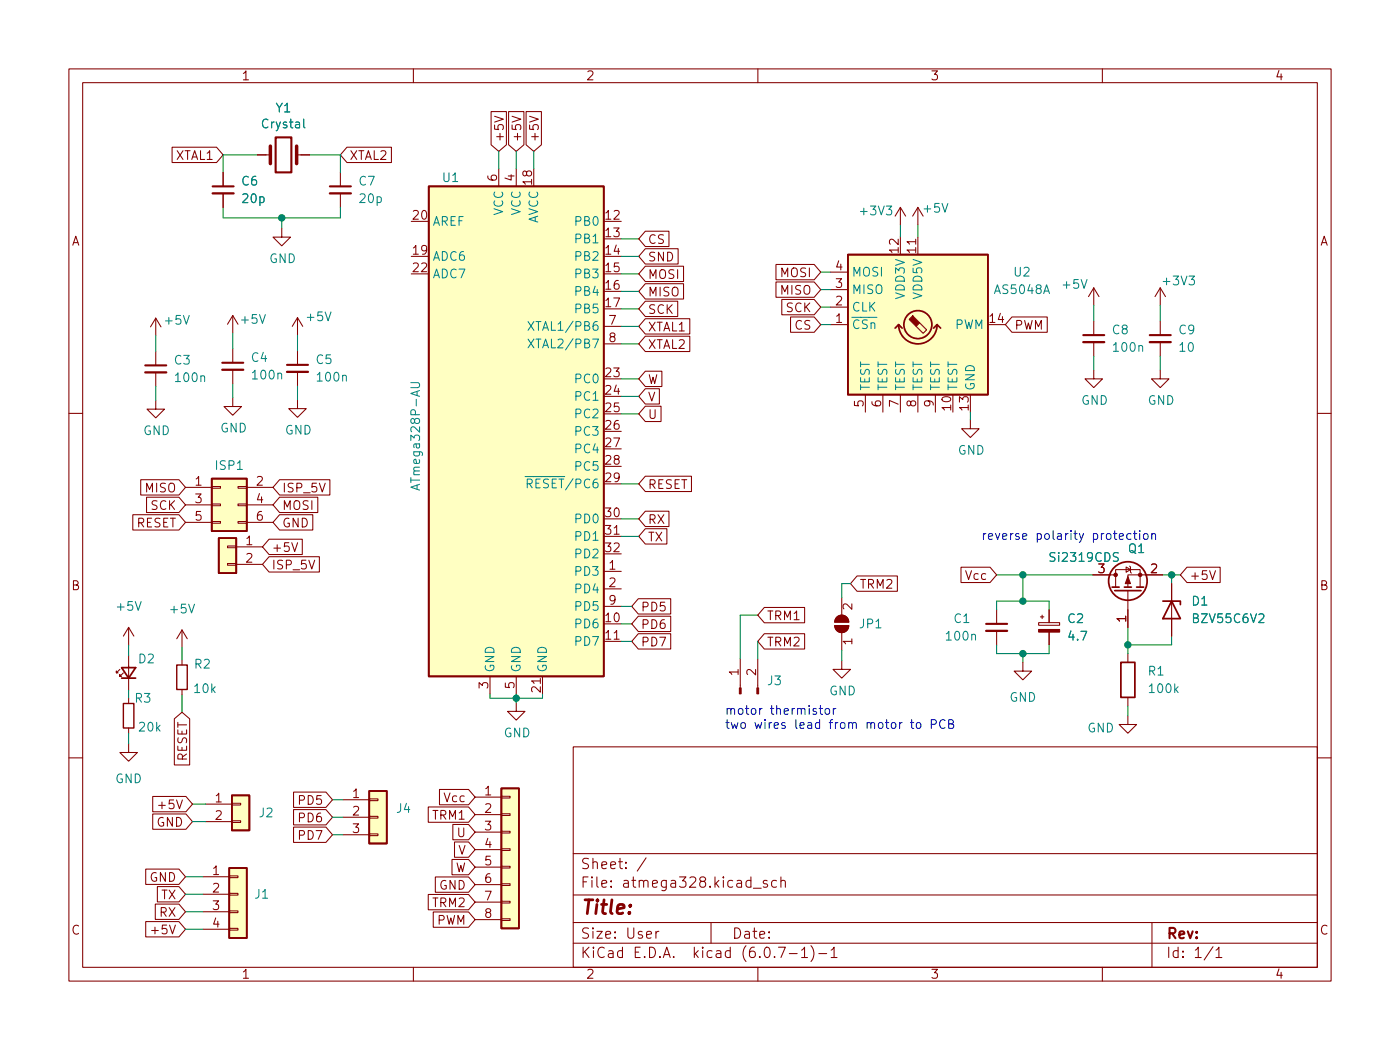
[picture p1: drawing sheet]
<svg xmlns="http://www.w3.org/2000/svg" width="203mm" height="152mm" viewBox="0 0 203 152" stroke-linecap="round" stroke-linejoin="round" font-family="sans-serif">
<g fill="none" stroke="#840000" stroke-width=".15">
<path d="M10 10h183.2v132.4h-183.2zM12 12h179.2v128.4h-179.2zM60 10v2M71.3 16.2h2.2v4.8l-1.1 1-1.1-1zM71.8 16.9l1.3 .4-1.3 .4M73.8 16.2h2.2v4.8l-1.1 1-1.1-1zM74.3 16.9l1.3 .4-1.3 .4M76.4 16.2h2.2v4.8l-1.1 1-1.1-1zM76.9 16.9l1.2 .4-1.2 .4M110 10v2M160 10v2M25 21.4h6.4l1 1.1-1 1.1h-6.4z"/>
<path d="M32.4 25v2.1M32.4 28.1v2M37.3 22.5h1.9M40.9 33.1v1.3h1.3l-1.3 1.3-1.3-1.3h1.3M43.1 22.5h1.9M49.4 25v2.1M49.4 28.1v2M50.4 21.4h6.4v2.2h-6.4l-1-1.1zM72.4 24.5v2.6M74.9 24.5v2.6M93.7 38.6h5.5v2.3h-5.5l-1-1.1zM93.7 33.6h3.4v2.2h-3.4l-1-1.1z"/>
<path d="M93.7 36.1h4.7v2.2h-4.7l-1-1.1zM112.6 38.4h5.6l.9 1.1-.9 1.1h-5.6zM120.5 39.5h2.6M130.7 30.1v2.5M130.7 30.1l-.8 1.3M130.7 30.1l.7 1.3M133.2 30.1v2.5M133.2 34.4v2.6M133.2 30.1l-.7 1.3M133.2 30.1l.8 1.3M10 60h2M22.6 58.1v1.3h1.3l-1.3 1.3-1.3-1.3h1.3"/>
<path d="M22.6 46.2v2.5M22.6 51v2M22.6 54.1v2M22.6 46.2l-.8 1.2M22.6 46.2l.8 1.2M33.8 57.7v1.3h1.3l-1.3 1.3-1.3-1.3h1.3M33.8 45.8v2.5M33.8 50.6v2.1M33.8 53.7v2M33.8 45.8l-.8 1.3M33.8 45.8l.7 1.3M43.2 58v1.3h1.2l-1.2 1.3-1.3-1.3h1.3"/>
<path d="M43.2 46.1l-.8 1.3M43.2 46.1v2.5M43.2 50.9v2.1M43.2 54v2M43.2 46.1l.7 1.3M87.6 47.4h2.6M87.6 49.9h2.6M93.7 56.4h2v2.2h-2l-1-1.1zM93.7 53.9h2.4v2.2h-2.4l-1-1.1zM93.7 59h2.2v2.2h-2.2l-1-1.1zM93.7 41.2h5.5v2.2h-5.5l-1-1.1zM93.7 48.8h6.4v2.2h-6.4l-1-1.1z"/>
<path d="M93.7 46.3h6.4v2.2h-6.4l-1-1.1zM93.7 43.7h4.7v2.2h-4.7l-1-1.1zM112.6 40.9h5.6l.9 1.1-.9 1.1h-5.6zM113.5 43.5h4.7l.9 1.1-.9 1.1h-4.7zM114.7 46h3.5l.9 1.1-.9 1.1h-3.5zM120.5 47.1h2.6M120.5 44.6h2.6M120.5 42h2.6M125.6 57.3v2.5M128.1 57.3v2.5M130.7 57.3v2.5M133.2 57.3v2.5"/>
<path d="M133.5 46.9l1 1-.5 .5-1-1M135.8 57.3v2.5M146.9 46h5.1v2.2h-5.1l-1-1.1zM158.7 53.7v1.3h1.3l-1.3 1.3-1.2-1.3h1.2M158.7 41.8l-.7 1.3M158.7 41.8v2.5M158.7 46.6v2M158.7 49.7v2M158.7 41.8l.8 1.3M168.4 53.7v1.3h1.3l-1.3 1.3-1.3-1.3h1.3M168.4 41.8v2.5M168.4 46.6v2"/>
<path d="M168.4 49.7v2M168.4 41.8l-.8 1.3M168.4 41.8l.8 1.3M191.2 60h2M19.3 74.7h6.7l.9 1.1-.9 1.1h-6.7zM20.4 69.6h5.6l.9 1.1-.9 1.2h-5.6zM21.3 72.2h4.7l.9 1.1-.9 1.1h-4.7zM26.9 70.7h3.8M26.9 73.3h3.8M26.9 75.8h3.8M30.7 75.7h1.3v.2h-1.3zM30.7 73.2h1.3v.2h-1.3z"/>
<path d="M30.7 70.6h1.3v.3h-1.3zM33 79.2h1.3v.3h-1.3zM34.3 79.4h3.8M34.5 75.7h1.3v.2h-1.3zM34.5 73.2h1.3v.2h-1.3zM34.5 70.6h1.3v.3h-1.3zM35.8 70.7h3.8M35.8 73.3h3.8M35.8 75.8h3.8M39.1 78.3h4.8v2.2h-4.8l-1-1.1zM40.6 69.6h7.3v2.3h-7.3l-1-1.2zM40.6 74.7h4.8v2.2h-4.8l-1-1.1z"/>
<path d="M40.6 72.2h5.5v2.2h-5.5l-1-1.1zM42.3 78.8l.5 1.2 .4-1.2M87.6 77.9h2.6M93.7 76.7h3.1v2.3h-3.1l-1-1.1zM93.7 74.2h3.4v2.2h-3.4l-1-1.1zM93.7 69.1h6.7v2.2h-6.7l-1-1.1zM140.8 61v1.2h1.3l-1.3 1.3-1.2-1.3h1.2M17.4 97.2l-.5 .5v-.3v.3h.2M17.9 97.7l-.5 .5v-.3v.3h.3M18.7 91.1l-.8 1.2M18.7 91.1v2.5M18.7 95.1v5.1"/>
<path d="M18.7 91.1l.7 1.2M26.4 91.4l-.7 1.3M26.4 91.4v2.6M26.4 95.8v.7M26.4 91.4l.8 1.3M33 81.8h1.3v.2h-1.3zM34.3 81.9h3.8M39.1 80.8h7.3v2.2h-7.3l-1-1.1zM71.1 98.2v2.5M74.9 98.2v2.5M78.7 98.2v2.5M87.6 82.9h2.6"/>
<path d="M87.6 93.1h2.6M87.6 85.5h2.6M87.6 88h2.6M92.6 89.4h4.7v2.3h-4.7l-.9-1.1zM92.6 86.9h4.7v2.2h-4.7l-.9-1.1zM92.6 92h4.7v2.2h-4.7l-.9-1.1zM107.4 95.6v4.2M110 95.6v4.2M110.9 88.2h5.9v2.2h-5.9l-.9-1.1zM110.9 92h5.9v2.2h-5.9l-.9-1.1zM121.2 90.8h2a1.02 1.02 0 0 1-1 1 1.02 1.02 0 0 1-1-1zM121.2 90.3a1.02 1.02 0 0 1 1-1 1.02 1.02 0 0 1 1 1"/>
<path d="M121.2 90.3h2M122.2 95.9v1.3h1.2l-1.2 1.2-1.3-1.2h1.3M122.2 86.7v2.6M122.2 91.8v2.6M124.4 83.6h5.8v2.2h-5.8l-1-1.1zM139.5 82.3h4.2l1 1.1-1 1.2h-4.2zM144.7 88.5v2.1M144.7 91.6v2M148.5 96.1v1.3h1.2l-1.2 1.3-1.3-1.3h1.3M150.7 90.4h3.1v.4h-3.1zM151 89.5h.5M151.3 89.3v.5"/>
<path d="M152.3 88.5v1.9M152.3 91.7v1.9M158.6 83.4h3.3M161.9 85.2v-2.5h3.6v2.5M163.4 82.3l.7 .4-.7 .4zM163.7 85.7v5.4M163.7 94.9v1.2M164 82.2l.1 .1v.8l.1 .1M168.8 83.4h-5.1v1.8M170.1 84.7v7.6M172.3 82.3h4.8v2.3h-4.8l-1-1.2zM175.6 82.8l.4 1.3 .4-1.3"/>
<path d="M10 110h2M18.7 108v1.2h1.2l-1.2 1.3-1.3-1.3h1.3M18.7 101.3v.8M18.7 105.7v.7M22.2 115.6h4.8l.9 1.1-.9 1.1h-4.8zM22.2 118.1h4.8l.9 1.2-.9 1.1h-4.8zM25.3 104.3l1.1-.9 1.1 .9v6.7h-2.2zM26.4 100.1v.7M29.8 116.7h3.9M29.8 119.3h3.9M33.7 119.1h1.2v.3h-1.2zM33.7 116.6h1.2v.2h-1.2z"/>
<path d="M42.6 115h4.7l1 1.1-1 1.1h-4.7zM42.6 117.5h4.7l1 1.1-1 1.1h-4.7zM49.8 116.1h3.8M49.8 118.6h3.8M53.6 118.5h1.3v.2h-1.3zM53.6 116h1.3v.2h-1.3zM62.2 117.1h5.8l1 1.1-1 1.1h-5.8zM63.8 114.6h4.2l1 1.1-1 1.1h-4.2zM65.7 119.7h2.3l1 1.1-1 1.1h-2.3zM69 115.7h3.8M69 118.2h3.8M72.8 118.1h1.2v.3h-1.2z"/>
<path d="M72.8 115.6h1.2v.2h-1.2zM74.9 102v1.3h1.3l-1.3 1.2-1.2-1.2h1.2M83.2 108.4h108v32h-108zM163.7 103.9v1.3h1.3l-1.3 1.2-1.3-1.2h1.3M163.7 101.2v1.3M191.2 110h2M21.1 133.8h4.9l.9 1.1-.9 1.1h-4.9zM21.1 126.1h4.9l.9 1.2-.9 1.1h-4.9zM22.5 131.2h3.5l.9 1.1-.9 1.1h-3.5zM22.8 128.7h3.2l.9 1.1-.9 1.1h-3.2zM29.5 127.3h3.8M29.5 129.8h3.8"/>
<path d="M29.5 132.3h3.8M29.5 134.9h3.8M33.3 134.7h1.2v.3h-1.2zM33.3 132.2h1.2v.3h-1.2zM33.3 129.7h1.2v.2h-1.2zM33.3 127.1h1.2v.3h-1.2zM42.6 120h4.7l1 1.2-1 1.1h-4.7zM49.8 121.2h3.8M53.6 121h1.3v.3h-1.3zM62.2 129.8h5.8l1 1.1-1 1.1h-5.8zM62.9 132.4h5.1l1 1.1-1 1.1h-5.1zM63.2 127.3h4.8l1 1.1-1 1.1h-4.8z"/>
<path d="M65.6 124.7h2.4l1 1.2-1 1.1h-2.4zM66 122.2h2l1 1.1-1 1.1h-2zM69 120.8h3.8M69 123.3h3.8M69 125.9h3.8M69 128.4h3.8M69 130.9h3.8M69 133.5h3.8M72.8 133.4h1.2v.2h-1.2zM72.8 130.8h1.2v.3h-1.2zM72.8 128.3h1.2v.2h-1.2zM72.8 125.7h1.2v.3h-1.2z"/>
<path d="M72.8 123.2h1.2v.2h-1.2zM72.8 120.7h1.2v.2h-1.2zM83.2 136.9h108M83.2 133.9h108M83.2 129.9h108M83.2 123.9h108M93.8 124.5l-1.3 1.9M95.2 135.2v1M95.6 135.2h-.3l-.1 .3M103.2 133.9v3M109.3 128.9h1.2M111.3 127.9l-.3-.1-.2 .2v.2l.5 .2v.3h-.5"/>
<path d="M112.7 127.9l-.4-.1-.3 .3v.4l.1 .2h.6M113 137.5h1l-.7 1.5M113.3 127.9a.37 .37 0 0 1 .7 .1v.8M113.3 127.3v1.5M114.6 138.4h1.1M116.3 137.9l.5-.4v1.5M116.3 139h.9M117.7 137.3a1.72 1.72 0 0 1 0 2.2M118.8 138.4h1.2M120.6 137.9l.5-.4v1.5M120.6 139h.9M167.2 133.9v6.5"/>
<path d="M176.1 137.4l-1.3 1.9M176.5 137.9l.4-.4v1.5M176.5 139h.8M60 140.4v2M110 140.4v2M160 140.4v2"/>
</g>
<g fill="#ffffc2" stroke="#ffffc2" stroke-width=".15">
<path d="M62.2 27.1h25.4v71.1h-25.4z"/>
<path d="M30.7 69.5h5.1v7.6h-5.1z"/>
<path d="M31.7 78.1h2.6v5.1h-2.6z"/>
<path d="M53.6 114.8h2.5v7.6h-2.5z"/>
<path d="M123.1 37h20.3v20.3h-20.3z"/>
<path d="M33.7 115.4h2.5v5.1h-2.5z"/>
<path d="M72.8 114.4h2.5v20.3h-2.5z"/>
<path d="M33.3 126h2.5v10.1h-2.5z"/>
</g>
<g fill="none" stroke="#840000" stroke-width=".25">
<path d="M62.2 27.1h25.4v71.1h-25.4zM123.1 37h20.3v20.3h-20.3zM130.4 47.1a2.79 2.79 0 0 0 2.8 2.8 2.79 2.79 0 0 0 2.8-2.8M130.4 47.1l-.5 .5M130.4 47.1l.5 .5M136 47.1l-.5 .5M136 47.1l.5 .5M30.7 69.5h5.1v7.6h-5.1zM31.7 78.1h2.6v5.1h-2.6zM17.7 96.9h2l-1 1.5zM17.7 98.4h2M161.4 85.2h1"/>
<path d="M161.8 85.7h3.8M162.7 96.1h2v5.1h-2zM163.2 85.2h1M165 85.2h1M168.8 87.2h2.5v.6M170.1 87.2l1.2 2.6h-2.5zM33.7 115.4h2.5v5.1h-2.5zM53.6 114.8h2.5v7.6h-2.5zM72.8 114.4h2.5v20.3h-2.5zM33.3 126h2.5v10.1h-2.5z"/>
<circle cx="133.2" cy="47.1" r="2.03"/>
<circle cx="163.7" cy="84.3" r="2.79"/>
</g>
<path d="M44.1 17.3v1.1l.2 .2M59.6 55.5h1.1l.2 .3-.1 .3-.1 .2h-1.1M76.6 46.7l.9 1.2M76.6 49.2l.9 1.3M77.5 46.7l-.9 1.2M77.5 49.2l-.9 1.3M60.5 70.4v.6M60.9 70.3l-1.3 .4 1.3 .4" fill="none" stroke="#008484" stroke-width=".15"/>
<path d="M30.9 28.1h3M47.9 28.1h3M21.1 54.1h3M32.3 53.7h3M41.7 54h3M157.2 49.7h3.1M166.9 49.7h3M143.1 91.6h3.1" fill="none" stroke="#840000" stroke-width=".33"/>
<path d="M40 19.9h2.3v5.1h-2.3zM30.9 27.1h3M47.9 27.1h3M21.1 53h3M32.3 52.7h3M41.7 53h3M157.2 48.6h3.1M166.9 48.6h3M143.1 90.6h3.1" fill="none" stroke="#840000" stroke-width=".3"/>
<path d="M39.2 21.2v2.5M43.1 21.2v2.5" fill="none" stroke="#840000" stroke-width=".51"/>
<g fill="#840000" stroke="#840000" stroke-width=".15">
<path d="M109.9 99.8h.2v.9h-.2z"/>
<path d="M107.3 99.8h.3v.9h-.3z"/>
<path d="M121.2 90.8h2a1.02 1.02 0 0 1-1 1 1.02 1.02 0 0 1-1-1z"/>
<path d="M121.5 89.6a1.02 1.02 0 0 1 1.1-.2 1.02 1.02 0 0 1 .6 .9h-2l.1-.4z"/>
<path d="M132.5 45.8l1 1.1-.5 .5-1-1 .5-.6 .1 .2z"/>
<path d="M163.7 83.7l.4 1h-.8z"/>
<path d="M150.7 91.4h3.1v.3h-3.1z"/>
<circle cx="165.5" cy="83.4" r=".25"/>
<circle cx="161.9" cy="83.4" r=".25"/>
</g>
<path d="M25.7 96.5h1.5v3.6h-1.5zM17.9 102.1h1.5v3.6h-1.5z" fill="none" stroke="#840000" stroke-width=".2"/>
<g fill="none" stroke="#0000c2" stroke-width=".15">
<path d="M164.2 77.5l-.4-.1-.3 .3v.4l.2 .1h.5M164.5 77.4h.5M164.7 77v1.1l.3 .2M165.4 77v.1M165.4 77.4v.9M166.1 77.5l.3-.1 .2 .3v.4l-.2 .2-.3-.1-.1-.1v-.4zM167.2 77.6l.2-.2 .3 .1v.8M167.2 77.4v.9M118.9 102.8h.5M119.1 102.4v1.1l.3 .2M119.9 102.9l.3-.1 .2 .3v.3l-.2 .3-.3-.1-.2-.2v-.3zM121 102.8v.9"/>
<path d="M121.3 102.8l-.2 .1-.1 .2M132.1 104.9h.5M132.3 104.5v1l.3 .2M133.1 104.9h.3l.3 .2v.4l-.3 .2h-.3l-.1-.2v-.4zM135.2 105.1h.6l.1-.2-.1-.3-.1-.1h-.5v1.2M137.2 104.6a.51 .51 0 0 0-.7 0 .51 .51 0 0 0-.1 .6 .48 .48 0 0 0 .2 .5 .48 .48 0 0 0 .6-.1M137.7 105.1l.6-.1 .1-.2-.1-.3h-.6v1.2h.5l.2-.2a.33 .33 0 0 0-.3-.4"/>
</g>
<g fill="none" stroke="#008400" stroke-width=".15">
<path d="M32.4 30.1v1.5h17v-1.5M37.3 22.5h-4.9v2.5M40.9 31.6v1.5M45 22.5h4.4v2.5M72.4 22v2.5M74.9 22v2.5M77.5 22v2.5M90.2 39.8h2.5M90.2 37.2h2.5M90.2 34.7h2.5M119.1 39.5h1.4M130.7 32.6v1.8"/>
<path d="M133.2 32.6v1.8M22.6 48.7v2.3M22.6 56.1v2M33.8 48.3v2.3M33.8 55.7v2M43.2 48.6v2.3M43.2 56v2M90.2 42.3h2.5M90.2 47.4h2.5M90.2 44.8h2.5M90.2 49.9h2.5M90.2 57.5h2.5"/>
<path d="M90.2 55h2.5M119.1 47.1h1.4M119.1 42h1.4M119.1 44.6h1.4M140.8 59.8v1.2M158.7 44.3v2.3M158.7 51.7v2M168.4 44.3v2.3M168.4 51.7v2M90.2 77.9h2.5M90.2 60.1h2.5M90.2 70.2h2.5"/>
<path d="M90.2 75.3h2.5M18.7 93.6v1.5M26.4 94v1.8M90.2 88h1.5M90.2 90.6h1.5M90.2 93.1h1.5M110 89.3h-2.6v6.3M110 93.1v2.5M122.2 94.4v1.5M123.4 84.7h-1.2v2M144.7 88.5v-1.3h7.6v1.3M144.7 93.6v1.3h7.6v-1.3"/>
<path d="M144.7 83.4h13.9M148.5 83.4v3.8M148.5 94.9v1.2M163.7 91.1v3.8M168.8 83.4h2.5M170.1 92.3v1.3h-6.4M170.1 83.4v1.3M18.7 100.2v1.1M18.7 106.4v1.6M26.4 100.8v2.6M27.9 116.7h1.9M27.9 119.3h1.9"/>
<path d="M48.3 116.1h1.5M48.3 118.6h1.5M71.1 100.7v.6h7.6v-.6M74.9 100.7v1.3M163.7 102.5v1.4M26.9 132.3h2.6M26.9 129.8h2.6M26.9 134.9h2.6M26.9 127.3h2.6M48.3 121.2h1.5"/>
</g>
<g fill="#008400" stroke="#008400" stroke-width=".15">
<circle cx="163.7" cy="93.6" r=".46"/>
<circle cx="148.5" cy="87.2" r=".46"/>
<circle cx="148.5" cy="83.4" r=".46"/>
<circle cx="148.5" cy="94.9" r=".46"/>
<circle cx="170.1" cy="83.4" r=".46"/>
<circle cx="74.9" cy="101.3" r=".46"/>
<circle cx="40.9" cy="31.6" r=".46"/>
</g>
<text font-size="2.8" fill="#840000" x="84.2" y="132.7">Title:</text>
<g font-size="2.1" fill="#840000">
<text x="84.2" y="128.9">File: atmega328.kicad_sch</text>
<text x="84.2" y="126.2">Sheet: /</text>
<text x="84.2" y="136.2">Size: User</text>
<text x="106.2" y="136.2">Date:</text>
<text x="169.2" y="136.2">Rev:</text>
<text x="84.2" y="139">KiCad E.D.A. kicad (6.0.7-1)-1</text>
<text x="169.2" y="139">Id: 1/1</text>
</g>
<g font-size="1.8" fill="#840000">
<text x="35" y="11.6">1</text>
<text x="85" y="11.6">2</text>
<text x="135" y="11.6">3</text>
<text x="185" y="11.6">4</text>
<text x="25.5" y="23.2">XTAL1</text>
<text x="50.7" y="23.2">XTAL2</text>
<text x="73.1" y="20.7" transform="rotate(-90 73.1 20.7)">+5V</text>
<text x="75.7" y="20.7" transform="rotate(-90 75.7 20.7)">+5V</text>
<text x="78.2" y="20.7" transform="rotate(-90 78.2 20.7)">+5V</text>
<text x="72.1" y="26.3" transform="rotate(-90 72.1 26.3)">6</text>
<text x="74.7" y="26.3" transform="rotate(-90 74.7 26.3)">4</text>
<text x="77.2" y="26.8" transform="rotate(-90 77.2 26.8)">18</text>
<text x="10.3" y="35.6">A</text>
<text x="60" y="31.9">20</text>
<text x="87.9" y="31.9">12</text>
<text x="87.9" y="34.4">13</text>
<text x="94" y="35.4">CS</text>
<text x="191.5" y="35.6">A</text>
<text x="60" y="37">19</text>
<text x="60" y="39.5">22</text>
<text x="87.9" y="37">14</text>
<text x="87.9" y="39.5">15</text>
<text x="94" y="40.5">MOSI</text>
<text x="94" y="37.9">SND</text>
<text x="113.3" y="40.2">MOSI</text>
<text x="121.3" y="41.8">3</text>
<text x="121.3" y="39.2">4</text>
<text x="130.4" y="36.7" transform="rotate(-90 130.4 36.7)">12</text>
<text x="133" y="36.7" transform="rotate(-90 133 36.7)">11</text>
<text x="87.9" y="42">16</text>
<text x="87.9" y="44.6">17</text>
<text x="88.4" y="47.1">7</text>
<text x="94" y="43">MISO</text>
<text x="94" y="45.6">SCK</text>
<text x="113.3" y="42.8">MISO</text>
<text x="114.1" y="45.3">SCK</text>
<text x="115.4" y="47.8">CS</text>
<text x="121.3" y="46.9">1</text>
<text x="121.3" y="44.3">2</text>
<text x="143.7" y="46.9">14</text>
<text x="147.2" y="47.8">PWM</text>
<text x="88.4" y="49.7">8</text>
<text x="94" y="50.6">XTAL2</text>
<text x="94" y="48.1">XTAL1</text>
<text x="87.9" y="54.7">23</text>
<text x="87.9" y="57.3">24</text>
<text x="87.9" y="59.8">25</text>
<text x="94" y="58.3">V</text>
<text x="94" y="55.7">W</text>
<text x="125.3" y="59" transform="rotate(-90 125.3 59)">5</text>
<text x="127.9" y="59" transform="rotate(-90 127.9 59)">6</text>
<text x="130.4" y="59" transform="rotate(-90 130.4 59)">7</text>
<text x="133" y="59" transform="rotate(-90 133 59)">8</text>
<text x="135.5" y="59" transform="rotate(-90 135.5 59)">9</text>
<text x="138" y="59.5" transform="rotate(-90 138 59.5)">10</text>
<text x="140.6" y="59.5" transform="rotate(-90 140.6 59.5)">13</text>
<text x="87.9" y="62.4">26</text>
<text x="87.9" y="64.9">27</text>
<text x="94" y="60.8">U</text>
<text x="21.1" y="71.5">MISO</text>
<text x="28.3" y="70.5">1</text>
<text x="37.2" y="70.5">2</text>
<text x="40.9" y="71.5">ISP_5V</text>
<text x="87.9" y="67.4">28</text>
<text x="87.9" y="70">29</text>
<text x="94" y="71">RESET</text>
<text x="19.8" y="76.5">RESET</text>
<text x="21.9" y="74">SCK</text>
<text x="28.3" y="73">3</text>
<text x="28.3" y="75.6">5</text>
<text x="37.2" y="73">4</text>
<text x="37.2" y="75.6">6</text>
<text x="40.9" y="76.5">GND</text>
<text x="40.9" y="74">MOSI</text>
<text x="87.9" y="75.1">30</text>
<text x="87.9" y="77.6">31</text>
<text x="94" y="76">RX</text>
<text x="35.7" y="79.1">1</text>
<text x="35.7" y="81.7">2</text>
<text x="39.4" y="80.1">+5V</text>
<text x="39.4" y="82.6">ISP_5V</text>
<text x="87.9" y="80.1">32</text>
<text x="88.4" y="82.7">1</text>
<text x="94" y="78.6">TX</text>
<text x="159.4" y="83.2">3</text>
<text x="167" y="83.2">2</text>
<text x="10.3" y="85.7">B</text>
<text x="88.4" y="85.2">2</text>
<text x="88.4" y="87.8">9</text>
<text x="93" y="88.7">PD5</text>
<text x="123.7" y="88.5" transform="rotate(-90 123.7 88.5)">2</text>
<text x="124.7" y="85.4">TRM2</text>
<text x="140.2" y="84.2">Vcc</text>
<text x="172.6" y="84.2">+5V</text>
<text x="191.5" y="85.7">B</text>
<text x="87.9" y="90.3">10</text>
<text x="87.9" y="92.8">11</text>
<text x="93" y="91.3">PD6</text>
<text x="93" y="93.8">PD7</text>
<text x="111.3" y="90">TRM1</text>
<text x="111.3" y="93.8">TRM2</text>
<text x="123.7" y="93.6" transform="rotate(-90 123.7 93.6)">1</text>
<text x="163.4" y="90.3" transform="rotate(-90 163.4 90.3)">1</text>
<text x="70.9" y="99.9" transform="rotate(-90 70.9 99.9)">3</text>
<text x="74.7" y="99.9" transform="rotate(-90 74.7 99.9)">5</text>
<text x="78.5" y="100.4" transform="rotate(-90 78.5 100.4)">21</text>
<text x="107.2" y="98" transform="rotate(-90 107.2 98)">1</text>
<text x="109.7" y="98" transform="rotate(-90 109.7 98)">2</text>
<text x="27.1" y="110.5" transform="rotate(-90 27.1 110.5)">RESET</text>
<text x="22.7" y="120">GND</text>
<text x="23.5" y="117.4">+5V</text>
<text x="31.3" y="116.5">1</text>
<text x="31.3" y="119">2</text>
<text x="43.5" y="116.8">PD5</text>
<text x="43.5" y="119.3">PD6</text>
<text x="51.2" y="115.8">1</text>
<text x="51.2" y="118.4">2</text>
<text x="62.9" y="119">TRM1</text>
<text x="64.5" y="116.4">Vcc</text>
<text x="70.4" y="115.4">1</text>
<text x="70.4" y="118">2</text>
<text x="43.5" y="121.9">PD7</text>
<text x="51.2" y="120.9">3</text>
<text x="66.4" y="121.5">U</text>
<text x="66.5" y="124">V</text>
<text x="70.4" y="120.5">3</text>
<text x="70.4" y="123.1">4</text>
<text x="70.4" y="125.6">5</text>
<text x="21.7" y="128">GND</text>
<text x="23.4" y="130.5">TX</text>
<text x="30.9" y="127">1</text>
<text x="30.9" y="129.5">2</text>
<text x="62.9" y="131.7">TRM2</text>
<text x="63.8" y="129.1">GND</text>
<text x="66" y="126.6">W</text>
<text x="70.4" y="128.1">6</text>
<text x="70.4" y="130.7">7</text>
<text x="10.3" y="135.6">C</text>
<text x="22.5" y="135.6">+5V</text>
<text x="23.2" y="133.1">RX</text>
<text x="30.9" y="132.1">3</text>
<text x="30.9" y="134.6">4</text>
<text x="63.4" y="134.2">PWM</text>
<text x="70.4" y="133.2">8</text>
<text x="191.5" y="135.6">C</text>
<text x="35" y="142.1">1</text>
<text x="85" y="142.1">2</text>
<text x="135" y="142.1">3</text>
<text x="185" y="142.1">4</text>
</g>
<g font-size="1.8" fill="#008484">
<text x="40.1" y="16.3">Y1</text>
<text x="38.1" y="18.6">Crystal</text>
<text x="35.1" y="26.9">C6</text>
<text x="35.3" y="29.5">20p</text>
<text x="52.1" y="26.9">C7</text>
<text x="52.3" y="29.5">20p</text>
<text x="64.3" y="26.4">U1</text>
<text x="62.7" y="32.8">AREF</text>
<text x="73" y="31.3" transform="rotate(-90 73 31.3)">VCC</text>
<text x="75.6" y="31.3" transform="rotate(-90 75.6 31.3)">VCC</text>
<text x="78.1" y="32.6" transform="rotate(-90 78.1 32.6)">AVCC</text>
<text x="83.7" y="32.8">PB0</text>
<text x="83.7" y="35.3">PB1</text>
<text x="125" y="31.2">+3V3</text>
<text x="134.2" y="30.9">+5V</text>
<text x="39.1" y="38.2">GND</text>
<text x="62.7" y="37.8">ADC6</text>
<text x="62.7" y="40.4">ADC7</text>
<text x="83.7" y="37.8">PB2</text>
<text x="83.7" y="40.4">PB3</text>
<text x="123.6" y="40.1">MOSI</text>
<text x="147.2" y="40.1">U2</text>
<text x="154.4" y="41.9">+5V</text>
<text x="169" y="41.4">+3V3</text>
<text x="24.1" y="47.1">+5V</text>
<text x="35.1" y="47">+5V</text>
<text x="44.6" y="46.6">+5V</text>
<text x="83.7" y="42.9">PB4</text>
<text x="83.7" y="45.5">PB5</text>
<text x="123.6" y="47.8">~{CSn}</text>
<text x="123.6" y="45.2">CLK</text>
<text x="123.6" y="42.7">MISO</text>
<text x="131.3" y="43.4" transform="rotate(-90 131.3 43.4)">VDD3V</text>
<text x="133.9" y="43.4" transform="rotate(-90 133.9 43.4)">VDD5V</text>
<text x="138.6" y="47.8">PWM</text>
<text x="144.5" y="42.7">AS5048A</text>
<text x="25.3" y="52.9">C3</text>
<text x="36.5" y="52.5">C4</text>
<text x="45.9" y="52.8">C5</text>
<text x="77.6" y="48">XTAL1/PB6</text>
<text x="77.6" y="50.5">XTAL2/PB7</text>
<text x="161.5" y="48.5">C8</text>
<text x="161.7" y="51.1">100n</text>
<text x="171.1" y="48.5">C9</text>
<text x="171.2" y="51.1">10</text>
<text x="25.6" y="55.4">100n</text>
<text x="36.8" y="55.1">100n</text>
<text x="46.2" y="55.4">100n</text>
<text x="83.7" y="55.6">PC0</text>
<text x="83.7" y="58.2">PC1</text>
<text x="126.2" y="56.8" transform="rotate(-90 126.2 56.8)">TEST</text>
<text x="128.8" y="56.8" transform="rotate(-90 128.8 56.8)">TEST</text>
<text x="131.3" y="56.8" transform="rotate(-90 131.3 56.8)">TEST</text>
<text x="133.9" y="56.8" transform="rotate(-90 133.9 56.8)">TEST</text>
<text x="136.4" y="56.8" transform="rotate(-90 136.4 56.8)">TEST</text>
<text x="138.9" y="56.8" transform="rotate(-90 138.9 56.8)">TEST</text>
<text x="141.5" y="56.8" transform="rotate(-90 141.5 56.8)">GND</text>
<text x="156.9" y="58.8">GND</text>
<text x="166.6" y="58.8">GND</text>
<text x="20.8" y="63.1">GND</text>
<text x="31.9" y="62.8">GND</text>
<text x="41.3" y="63.1">GND</text>
<text x="83.7" y="60.7">PC2</text>
<text x="83.7" y="63.2">PC3</text>
<text x="83.7" y="65.8">PC4</text>
<text x="139" y="66">GND</text>
<text x="31.4" y="68.2">ISP1</text>
<text x="61" y="70.4" transform="rotate(-90 61 70.4)">ATmega328P-AU</text>
<text x="75.9" y="70.9">~{RESET}/PC6</text>
<text x="83.7" y="68.3">PC5</text>
<text x="83.7" y="75.9">PD0</text>
<text x="83.7" y="83.6">PD3</text>
<text x="83.7" y="78.5">PD1</text>
<text x="83.7" y="81">PD2</text>
<text x="152.7" y="81.5">Si2319CDS</text>
<text x="163.8" y="80.3">Q1</text>
<text x="17.1" y="88.6">+5V</text>
<text x="24.8" y="89">+5V</text>
<text x="83.7" y="86.1">PD4</text>
<text x="83.7" y="88.6">PD5</text>
<text x="173" y="87.9">D1</text>
<text x="83.7" y="91.2">PD6</text>
<text x="83.7" y="93.7">PD7</text>
<text x="124.8" y="91.2">JP1</text>
<text x="137.5" y="93">100n</text>
<text x="138.5" y="90.4">C1</text>
<text x="155" y="90.4">C2</text>
<text x="155.2" y="93">4.7</text>
<text x="173.3" y="90.4">BZV55C6V2</text>
<text x="19.6" y="102">R3</text>
<text x="20.1" y="96.3">D2</text>
<text x="28.3" y="97">R2</text>
<text x="28.3" y="100.6">10k</text>
<text x="71.8" y="97.7" transform="rotate(-90 71.8 97.7)">GND</text>
<text x="75.6" y="97.7" transform="rotate(-90 75.6 97.7)">GND</text>
<text x="79.4" y="97.7" transform="rotate(-90 79.4 97.7)">GND</text>
<text x="111.4" y="99.4">J3</text>
<text x="120.3" y="100.9">GND</text>
<text x="146.5" y="101.9">GND</text>
<text x="166.7" y="98">R1</text>
<text x="166.9" y="100.6">100k</text>
<text x="20.3" y="106.2">20k</text>
<text x="73.1" y="107">GND</text>
<text x="157.8" y="106.3">GND</text>
<text x="16.7" y="113.7">GND</text>
<text x="37.6" y="118.6">J2</text>
<text x="57.6" y="118">J4</text>
<text x="37" y="130.4">J1</text>
</g>
<g font-size="1.8" fill="#0000c2">
<text x="142.4" y="78.4">reverse polarity protection</text>
<text x="105.2" y="103.7">motor thermistor</text>
<text x="105.2" y="105.8">two wires lead from motor to PCB</text>
</g>
</svg>
